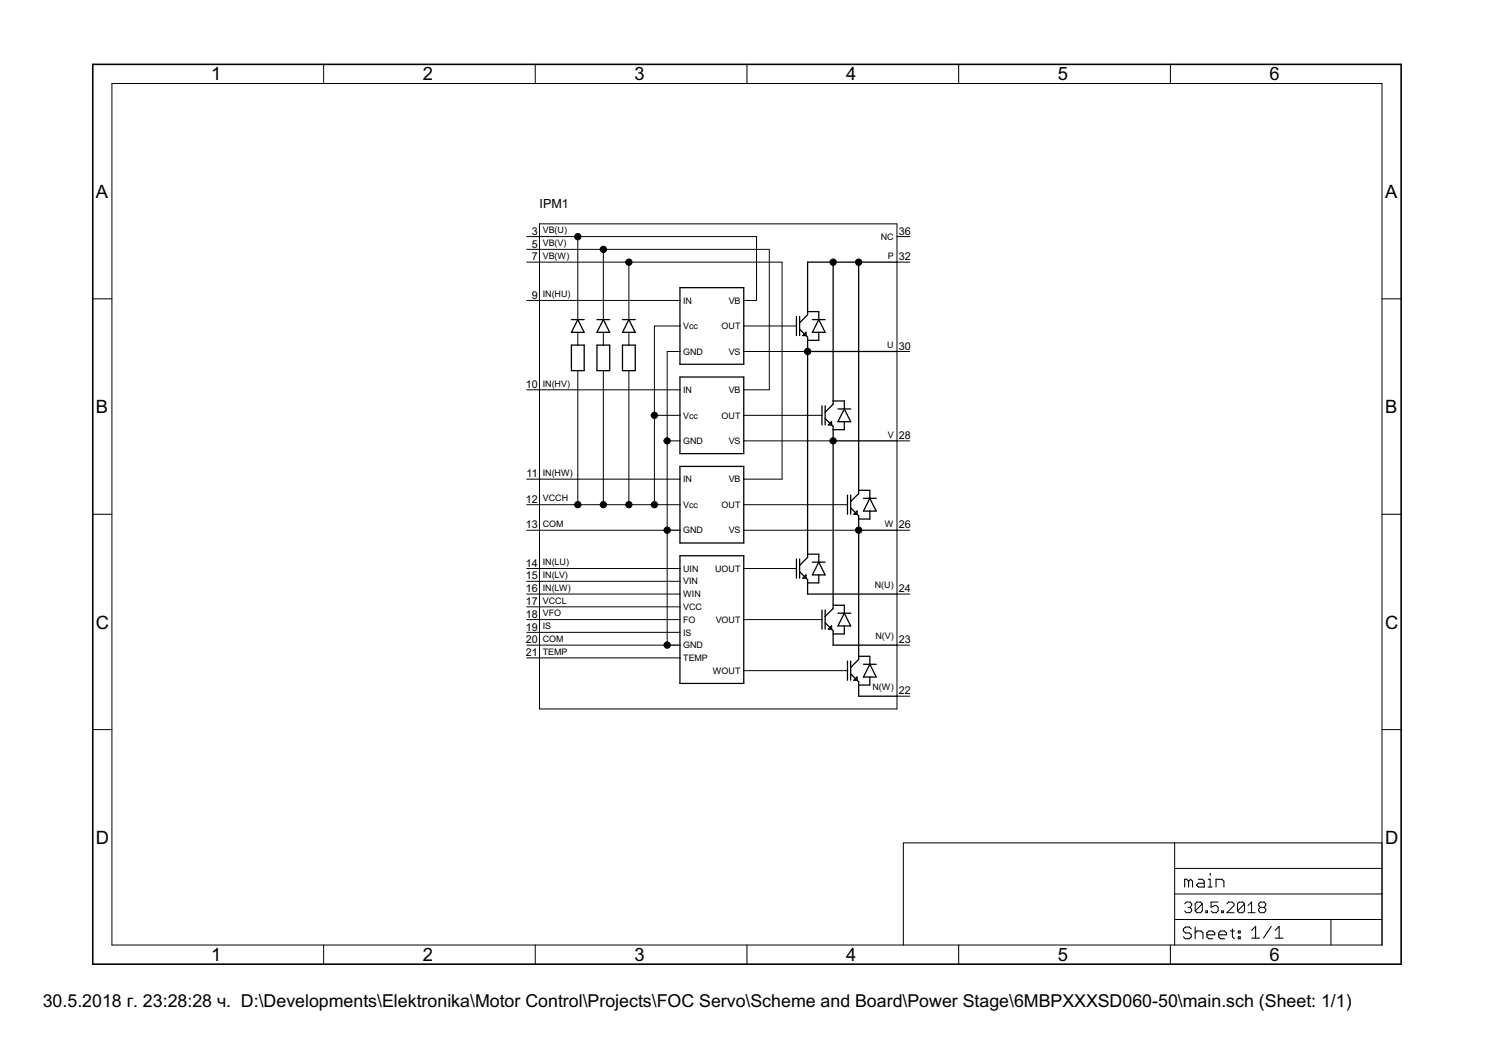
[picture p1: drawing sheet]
<svg xmlns="http://www.w3.org/2000/svg" width="297mm" height="210mm" viewBox="0 0 297 210" stroke-linecap="round" stroke-linejoin="round" font-family="sans-serif">
<g fill="#000" stroke="#000" stroke-width=".2">
<path d="M22.3 16.6v171.4zM64.4 12.8v3.8zM106.5 12.8v3.8zM148.6 12.8v3.8zM190.7 12.8v3.8zM232.9 12.8v3.8zM22.3 16.6h252.7zM18.5 59.5h3.8zM104.8 47.1h2.5zM104.8 49.6h2.5zM104.8 52.2h2.5zM104.8 59.8h2.5z"/>
<path d="M107.3 47.1h7.7zM107.3 49.6h12.7zM107.3 52.2h17.8zM107.3 59.8h28zM107.3 44.5h71.2zM115 47.1h35.5zM120 49.6v14zM120 49.6h33.1zM125.1 52.2v11.4zM125.1 52.2h30.5zM150.5 47.1v12.7zM148 59.8h2.5z"/>
<path d="M153.1 49.6v28zM155.6 52.2v43.1zM178.5 44.5v7.7zM178.5 52.2v66zM178.5 52.2h2.5zM178.5 47.1h2.5zM275 59.5h3.8zM104.8 77.6h2.5zM107.3 77.6h28zM115 66.1v2.6zM115 47.1v16.5zM120 66.1v2.6z"/>
<path d="M125.1 66.1v2.6zM130.2 64.9v17.7zM132.7 69.9v35.6zM130.2 64.9h5.1zM132.7 69.9h2.6zM148 77.6h5.1zM148 64.9h10.5zM148 69.9h12.7zM178.5 69.9h2.5zM104.8 95.3h2.5zM107.3 95.3h28zM130.2 82.6v17.8z"/>
<path d="M132.7 87.7h2.6zM130.2 82.6h5.1zM148 95.3h7.6zM148 82.6h15.5zM148 87.7h17.8zM178.5 87.7h2.5zM18.5 102.3h3.8zM104.8 100.4h2.5zM104.8 105.5h2.5zM104.8 113.1h2.5zM104.8 115.7h2.5zM104.8 118.2h2.5z"/>
<path d="M107.3 100.4h7.7zM107.3 113.1h28zM107.3 115.7h28zM107.3 118.2h28zM115 73.7v26.7zM115 100.4h5zM120 73.7v26.7zM120 100.4h5.1zM125.1 73.7v26.7zM125.1 100.4h5.1zM132.7 105.5v22.9zM107.3 105.5h25.4z"/>
<path d="M130.2 100.4h5.1zM148 113.1h10.5zM148 100.4h20.6zM148 105.5h22.8zM178.5 118.2v10.2zM178.5 118.2h2.5zM178.5 105.5h2.5zM275 102.3h3.8zM104.8 120.7h2.5zM104.8 123.3h2.5zM104.8 125.8h2.5zM104.8 128.4h2.5z"/>
<path d="M104.8 130.9h2.5zM107.3 120.7h28zM107.3 123.3h28zM107.3 125.8h28zM107.3 128.4h25.4zM107.3 130.9h28zM148 123.3h15.5zM148 133.4h20.6zM178.5 128.4v10.1zM178.5 138.5v2.6zM178.5 138.5h2.5zM178.5 128.4h2.5z"/>
<path d="M18.5 145.2h3.8zM107.3 44.5v96.6zM107.3 141.1h71.2zM275 145.2h3.8zM179.7 167.7h54zM233.7 167.7h41.3zM233.7 177.9h41.3zM233.7 172.8v5.1zM233.7 172.8h41.3zM233.7 167.7v5.1zM236 179.5l-.3 .3zM236 179.5h.7z"/>
<path d="M236.7 179.5l.4 .3zM237.1 179.8v.4zM238.1 179.5l-.3 .3zM238.1 179.5h.7zM238.8 179.5l.4 .3zM239.2 179.8v1.4zM240.9 179.5v1zM240.9 179.5h1.5zM244.5 179.5l-.4 .3zM244.5 179.5h.7zM245.2 179.5l.3 .3zM246.5 179.5l-.3 .3z"/>
<path d="M246.5 179.5h.8zM247.3 179.5l.3 .3zM247.6 179.8v1.4zM249 179.5v2.1zM250.8 179.5l-.4 .3zM250.8 179.5h.7zM251.5 179.5l.3 .3zM251.8 179.8v.4zM275 172.8v5.1zM275 167.7v5.1zM22.3 188h252.7zM64.4 188v3.8z"/>
<path d="M106.5 188v3.8zM148.6 188v3.8zM179.7 167.7v20.3zM190.7 188v3.8zM232.9 188v3.8zM233.7 182.9v5.1zM233.7 177.9v5zM235.7 181.2l.3 .4zM236.4 180.5h.3zM236.7 180.5l.4 .4zM236 181.6h.7zM237.1 180.2l-.4 .3z"/>
<path d="M237.1 180.9v.3zM237.1 181.2l-.4 .4zM237.8 179.8v1.4zM237.8 181.2l1.4-1.4zM237.8 181.2l.3 .4zM238.1 181.6h.7zM239.2 181.2l-.4 .4zM239.9 181.2v.4zM239.9 181.2h.3zM240.2 181.2v.4zM239.9 181.6h.3zM240.9 180.5l.7-.3z"/>
<path d="M240.9 181.2l.4 .4zM241.6 180.2h.4zM242 180.2l.4 .3zM241.3 181.6h.7zM242.4 180.5v.7zM242.4 181.2l-.4 .4zM243.1 181.2v.4zM243.1 181.2h.3zM243.4 181.2v.4zM243.1 181.6h.3zM244.1 181.6l1.4-1.4zM244.1 181.6h1.4z"/>
<path d="M245.5 179.8v.4zM246.2 179.8v1.4zM246.2 181.2l1.4-1.4zM246.2 181.2l.3 .4zM246.5 181.6h.8zM247.6 181.2l-.3 .4zM248.3 180.2l.7-.7zM248.3 181.6h1.4zM250.4 180.9v.3zM250.8 180.5l-.4 .4zM250.4 179.8v.4zM250.4 181.2l.4 .4z"/>
<path d="M250.4 180.2l.4 .3zM250.8 180.5h.7zM251.5 180.5l.3 .4zM250.8 181.6h.7zM251.8 180.2l-.3 .3zM251.8 180.9v.3zM251.8 181.2l-.3 .4zM264.8 182.9v5.1zM264.8 182.9h10.2zM233.7 182.9h31.1zM275 182.9v5.1zM275 177.9v5z"/>
<path d="M275 16.6v171.4z"/>
<path d="M114.6 46.6a.63 .63 0 0 1 .9 .2 .63 .63 0 0 1-.4 .9 .63 .63 0 0 1-.8-.6l.7-.1 .1 .1h-.8z" fill-rule="evenodd"/>
<path d="M119.7 49.1a.63 .63 0 0 1 .9 .3 .63 .63 0 0 1-.4 .9 .63 .63 0 0 1-.8-.7l.7-.1 .1 .2-.8-.1z" fill-rule="evenodd"/>
<path d="M124.7 51.7a.63 .63 0 0 1 1 .2 .63 .63 0 0 1-.5 .9 .63 .63 0 0 1-.7-.6l.7-.2v.2h-.7z" fill-rule="evenodd"/>
<path d="M165.4 51.7a.63 .63 0 0 1 .9 .2 .63 .63 0 0 1-.4 .9 .63 .63 0 0 1-.8-.6l.7-.2 .1 .2h-.8z" fill-rule="evenodd"/>
<path d="M170.4 51.7a.63 .63 0 0 1 1 .2 .63 .63 0 0 1-.4 .9 .63 .63 0 0 1-.8-.6l.7-.2v.2h-.7z" fill-rule="evenodd"/>
<path d="M160.3 69.4a.63 .63 0 0 1 .9 .3 .63 .63 0 0 1-.4 .9 .63 .63 0 0 1-.8-.7l.7-.1 .1 .2-.8-.1z" fill-rule="evenodd"/>
<path d="M129.8 82.1a.63 .63 0 0 1 1 .3 .63 .63 0 0 1-.5 .9 .63 .63 0 0 1-.7-.7l.6-.1 .1 .2-.7-.1z" fill-rule="evenodd"/>
<path d="M132.4 87.2a.63 .63 0 0 1 .9 .3 .63 .63 0 0 1-.4 .9 .63 .63 0 0 1-.8-.7l.7-.1 .1 .2-.8-.1z" fill-rule="evenodd"/>
<path d="M165.4 87.2a.63 .63 0 0 1 .9 .2 .63 .63 0 0 1-.4 .9 .63 .63 0 0 1-.8-.6l.7-.1 .1 .2-.8-.1z" fill-rule="evenodd"/>
<path d="M114.6 99.9a.63 .63 0 0 1 .9 .3 .63 .63 0 0 1-.4 .8 .63 .63 0 0 1-.8-.6l.7-.1 .1 .2-.8-.1z" fill-rule="evenodd"/>
<path d="M119.7 99.9a.63 .63 0 0 1 .9 .3 .63 .63 0 0 1-.4 .8 .63 .63 0 0 1-.8-.6l.7-.1 .1 .2-.8-.1z" fill-rule="evenodd"/>
<path d="M124.7 99.9a.63 .63 0 0 1 1 .3 .63 .63 0 0 1-.4 .8 .63 .63 0 0 1-.8-.6l.7-.1v.2l-.7-.1z" fill-rule="evenodd"/>
<path d="M129.8 99.9a.63 .63 0 0 1 1 .3 .63 .63 0 0 1-.5 .8 .63 .63 0 0 1-.7-.6l.6-.1 .1 .2-.7-.1z" fill-rule="evenodd"/>
<path d="M132.4 105a.63 .63 0 0 1 .9 .2 .63 .63 0 0 1-.4 .9 .63 .63 0 0 1-.8-.6l.7-.1 .1 .1h-.8z" fill-rule="evenodd"/>
<path d="M170.4 105a.64 .64 0 0 1 1 .2 .64 .64 0 0 1-.4 .9 .64 .64 0 0 1-.8-.6l.7-.1v.2l-.7-.1z" fill-rule="evenodd"/>
<path d="M132.4 127.8a.63 .63 0 0 1 .9 .3 .63 .63 0 0 1-.4 .9 .63 .63 0 0 1-.8-.6l.7-.2 .1 .2h-.8z" fill-rule="evenodd"/>
</g>
<g fill="#000" stroke="#000" stroke-width=".21">
<path d="M235.7 174.9v1.6zM235.7 174.9h.4zM236.1 174.9l.4 .4zM236.5 175.3v1.2zM236.5 175.3l.4-.4zM236.9 174.9l.4 .4zM237.3 175.3v1.2zM238 176.1l.4-.4zM238.4 174.9h.8zM238 176.1l.4 .4zM238.4 175.7h1.2zM239.2 174.9l.4 .4z"/>
<path d="M239.6 175.3v1.2zM238.4 176.5h1.2zM240.4 174.9h.4zM240.4 176.5h.8zM240.8 174.9v1.6zM240.8 173.8v.4zM241.9 174.9v1.6zM241.9 174.9h1.2zM243.1 174.9l.4 .4zM243.5 175.3v1.2zM235.4 184.8v.4zM235.4 185.2l.4 .4z"/>
<path d="M235.4 184.8l.4-.4zM235.8 185.6h.8zM235.4 186.4l.4 .4zM235.8 184.4h.8zM236.6 185.6l.4 .4zM235.8 186.8h.8zM236.6 184.4l.4 .4zM237 186v.4zM237 186.4l-.4 .4zM237.8 184.4v2.4zM237.8 185.6l.4-.4zM238.2 185.2h.8z"/>
<path d="M239 185.2l.3 .4zM239.3 185.6v1.2zM240.1 185.6v.8zM240.1 185.6l.4-.4zM240.1 186.4l.4 .4zM240.5 185.2h.8zM240.5 186.8h.8zM241.3 185.2l.4 .4zM241.7 185.6v.4zM240.1 186h1.6zM242.5 185.6v.8zM242.5 185.6l.3-.4z"/>
<path d="M242.5 186.4l.3 .4zM242.8 185.2h.8zM242.8 186.8h.8zM243.6 185.2l.4 .4zM244 185.6v.4zM242.5 186h1.5zM244.8 185.2h.8zM245.2 184.8v1.6zM245.2 186.4l.4 .4zM246.4 185.2h.3zM246.4 185.2v.4zM246.4 186.4h.3z"/>
<path d="M246.4 186.4v.4zM246.7 185.2v.4zM246.4 185.6h.3zM246.7 186.4v.4zM246.4 186.8h.3zM249 185.1l.8-.8zM249 186.6h1.6zM249.8 184.3v2.3zM252.9 184.3l-1.5 2.3zM253.7 185.1l.8-.8zM253.7 186.6h1.6zM254.5 184.3v2.3z"/>
</g>
<path d="M18.5 12.8v179zM18.5 12.8h260.3zM18.5 191.8h260.3zM278.8 12.8v179z" fill="#000" stroke="#000" stroke-width=".32"/>
<g fill="#000" stroke="#000" stroke-width=".25">
<path d="M135.3 57.2h12.7zM135.3 57.2v2.6zM148 57.2v7.7zM160.7 52.2v9.8zM160.7 52.2h5.1zM165.8 52.2v27.6zM170.8 52.2v45.4zM165.8 52.2h12.7zM113.7 68.7h1.3zM113.7 68.7v5zM113.7 66.1h1.3zM113.7 63.6h1.3z"/>
<path d="M115 68.7h1.2zM113.7 73.7h1.3zM115 66.1h1.2zM115 63.6l-1.3 2.5zM115 63.6h1.2zM116.2 68.7v5zM115 73.7h1.2zM115 63.6l1.2 2.5zM118.8 68.7h1.2zM118.8 68.7v5zM118.8 66.1h1.2zM118.8 63.6h1.2z"/>
<path d="M118.8 73.7h1.2zM120 68.7h1.3zM120 66.1h1.3zM120 63.6l-1.2 2.5zM120 63.6h1.3zM121.3 68.7v5zM120 63.6l1.3 2.5zM120 73.7h1.3zM123.8 68.7h1.3zM123.8 68.7v5zM123.8 66.1h1.3zM123.8 63.6h1.3z"/>
<path d="M123.8 73.7h1.3zM125.1 68.7h1.3zM125.1 66.1h1.3zM125.1 63.6l-1.3 2.5zM125.1 63.6h1.3zM126.4 68.7v5zM125.1 63.6l1.3 2.5zM125.1 73.7h1.3zM135.3 69.9v2.6zM135.3 64.9v5zM135.3 59.8v5.1zM135.3 75h12.7z"/>
<path d="M135.3 75v2.6zM148 64.9v5zM148 69.9v2.6zM135.3 72.5h12.7zM148 75v2.6zM148 77.6v5zM158.5 64.9v1.9zM158.5 62.9v2zM159.1 62.9v1.3zM159.1 64.2v2.6zM159.7 66.8h.7zM159.1 65.5l1.3 1.3z"/>
<path d="M160.4 66.1v.7zM160.4 66.1l-.7 .7zM160.7 62v.6zM160.7 62.6l-1.6 1.6zM160.7 67.1v.6zM160.4 66.8l.3 .3zM160.7 62h2.2zM160.7 67.7h2.2zM160.7 67.7v2.2zM160.7 69.9v40.4zM161.6 66.1h1.3zM161.6 63.6h1.3z"/>
<path d="M162.9 66.1h1.3zM162.9 63.6l-1.3 2.5zM162.9 63.6h1.3zM162.9 66.1v1.6zM162.9 62v1.6zM162.9 63.6l1.3 2.5zM165.8 79.8v.6zM165.8 79.8h2.2zM160.7 69.9h17.8zM135.3 87.7v2.6zM135.3 82.6v5.1zM135.3 77.6v5z"/>
<path d="M135.3 92.8h12.7zM135.3 92.8v2.5zM148 82.6v5.1zM148 87.7v2.6zM135.3 90.3h12.7zM148 92.8v2.5zM148 95.3v5.1zM163.5 82.6v1.9zM163.5 80.7v1.9zM164.2 80.7v1.3zM164.2 82v2.5zM164.8 84.5h.6z"/>
<path d="M164.2 83.3l1.2 1.2zM165.4 83.9v.6zM165.4 83.9l-.6 .6zM165.8 80.4l-1.6 1.6zM165.8 84.9v.6zM165.4 84.5l.4 .4zM165.8 85.5h2.2zM165.8 85.5v2.2zM165.8 87.7v32.7zM166.7 83.9h1.3zM166.7 81.4h1.3zM168 83.9h1.2z"/>
<path d="M168 81.4l-1.3 2.5zM168 81.4h1.2zM168 83.9v1.6zM168 79.8v1.6zM168 81.4l1.2 2.5zM169.2 98.5v1.3zM169.2 99.8v2.5zM170.8 97.6v.6zM170.8 98.2l-1.6 1.6zM170.8 97.6h2.3zM171.8 99.1h1.3zM173.1 99.1l-1.3 2.6z"/>
<path d="M173.1 99.1h1.2zM173.1 97.6v1.5zM165.8 87.7h12.7zM135.3 105.5v2.5zM135.3 100.4v5.1zM135.3 95.3v5.1zM132.7 105.5h2.6zM135.3 110.6h12.7zM135.3 115.7v2.5zM135.3 113.1v2.6zM135.3 110.6v2.5zM135.3 118.2v2.5z"/>
<path d="M148 100.4v5.1zM148 105.5v2.5zM135.3 108h12.7zM148 110.6v12.7zM158.5 113.1v1.9zM158.5 111.2v1.9zM159.1 111.2v1.3zM159.1 112.5v2.5zM159.7 115h.7zM159.1 113.7l1.3 1.3zM160.4 114.4v.6zM160.4 114.4l-.7 .6z"/>
<path d="M160.7 110.3v.6zM160.7 110.9l-1.6 1.6zM160.7 115.3v.7zM160.4 115l.3 .3zM160.7 110.3h2.2zM160.7 116h2.2zM160.7 116v2.2zM161.6 114.4h1.3zM161.6 111.8h1.3zM162.9 114.4h1.3zM162.9 111.8l-1.3 2.6zM162.9 111.8h1.3z"/>
<path d="M162.9 114.4v1.6zM162.9 110.3v1.5zM162.9 111.8l1.3 2.6zM168.6 100.4v1.9zM168.6 98.5v1.9zM169.9 102.3h.6zM169.2 101l1.3 1.3zM170.5 101.7v.6zM170.5 101.7l-.6 .6zM170.8 102.6v.7zM170.5 102.3l.3 .3zM170.8 103.3h2.3z"/>
<path d="M170.8 103.3v2.2zM170.8 105.5v25.1zM171.8 101.7h1.3zM173.1 101.7h1.2zM173.1 101.7v1.6zM173.1 99.1l1.2 2.6zM170.8 105.5h7.7zM160.7 118.2h17.8zM132.7 128.4h2.6zM135.3 128.4v2.5zM135.3 125.8v2.6zM135.3 123.3v2.5z"/>
<path d="M135.3 120.7v2.6zM135.3 130.9v5.1zM148 123.3v10.1zM148 133.4v2.6zM135.3 136h12.7zM163.5 123.3v1.9zM163.5 121.4v1.9zM164.2 121.4v1.2zM164.2 122.6v2.6zM164.8 125.2h.6zM164.2 123.9l1.2 1.3zM165.4 124.5v.7z"/>
<path d="M165.4 124.5l-.6 .7zM165.8 120.4v.7zM165.8 121.1l-1.6 1.5zM165.8 125.5v.6zM165.4 125.2l.4 .3zM165.8 120.4h2.2zM165.8 126.1h2.2zM165.8 126.1v2.3zM166.7 124.5h1.3zM166.7 122h1.3zM168 124.5h1.2zM168 122l-1.3 2.5z"/>
<path d="M168 122h1.2zM168 124.5v1.6zM168 120.4v1.6zM168.6 133.4v1.9zM168.6 131.5v1.9zM168 122l1.2 2.5zM169.2 131.5v1.3zM169.2 132.8v2.5zM169.9 135.3h.6zM169.2 134.1l1.3 1.2zM170.5 134.7v.6zM170.5 134.7l-.6 .6z"/>
<path d="M170.8 130.6v.6zM170.8 131.2l-1.6 1.6zM170.8 135.7v.6zM170.5 135.3l.3 .4zM170.8 130.6h2.3zM170.8 136.3h2.3zM170.8 136.3v2.2zM171.8 134.7h1.3zM171.8 132.2h1.3zM173.1 134.7h1.2zM173.1 132.2l-1.3 2.5zM173.1 132.2h1.2z"/>
<path d="M173.1 134.7v1.6zM173.1 130.6v1.6zM173.1 132.2l1.2 2.5zM165.8 128.4h12.7zM170.8 138.5h7.7z"/>
</g>
<g font-size="4.1">
<text x="42" y="16">1</text>
<text x="84.1" y="16">2</text>
<text x="126.3" y="16">3</text>
<text x="168.4" y="16">4</text>
<text x="210.5" y="16">5</text>
<text x="252.6" y="16">6</text>
<text x="19.1" y="39.3">A</text>
<text x="275.6" y="39.3">A</text>
<text x="19.1" y="82.2">B</text>
<text x="275.6" y="82.2">B</text>
<text x="19.1" y="125">C</text>
<text x="275.6" y="125">C</text>
<text x="19.1" y="167.9">D</text>
<text x="275.6" y="167.9">D</text>
<text x="42" y="191.2">1</text>
<text x="84.1" y="191.2">2</text>
<text x="126.3" y="191.2">3</text>
<text x="168.4" y="191.2">4</text>
<text x="210.5" y="191.2">5</text>
<text x="252.6" y="191.2">6</text>
</g>
<text font-size="4" x="8.5" y="200.4">30.5.2018 г. 23:28:28 ч. D:\Developments\Elektronika\Motor Control\Projects\FOC Servo\Scheme and Board\Power Stage\6MBPXXXSD060-50\main.sch (Sheet: 1/1)</text>
<text font-size="2.8" x="107.3" y="41.4">IPM1</text>
<g font-size="2.4">
<text x="105.8" y="46.7">3</text>
<text x="178.8" y="46.7">36</text>
<text x="105.8" y="49.3">5</text>
<text x="105.8" y="51.8">7</text>
<text x="178.8" y="51.8">32</text>
<text x="105.8" y="59.4">9</text>
<text x="178.8" y="69.6">30</text>
<text x="104.6" y="77.2">10</text>
<text x="178.8" y="87.4">28</text>
<text x="104.8" y="95">11</text>
<text x="104.6" y="100.1">12</text>
<text x="104.6" y="105.1">13</text>
<text x="178.8" y="105.1">26</text>
<text x="104.6" y="112.8">14</text>
<text x="104.6" y="115.3">15</text>
<text x="104.6" y="117.8">16</text>
<text x="178.8" y="117.8">24</text>
<text x="104.6" y="120.4">17</text>
<text x="104.6" y="122.9">18</text>
<text x="104.6" y="125.5">19</text>
<text x="104.6" y="128">20</text>
<text x="104.6" y="130.5">21</text>
<text x="178.8" y="128">23</text>
<text x="178.8" y="138.1">22</text>
</g>
<g font-size="2">
<text x="108" y="46.4">VB(U)</text>
<text x="175.2" y="47.7">NC</text>
<text x="108" y="49">VB(V)</text>
<text x="108" y="51.5">VB(W)</text>
<text x="176.6" y="51.5">P</text>
<text x="108" y="59.1">IN(HU)</text>
<text x="135.9" y="60.4">IN</text>
<text x="135.9" y="65.5">Vcc</text>
<text x="143.6" y="65.5">OUT</text>
<text x="145" y="60.4">VB</text>
<text x="135.9" y="70.6">GND</text>
<text x="145" y="70.6">VS</text>
<text x="176.5" y="69.3">U</text>
<text x="108" y="76.9">IN(HV)</text>
<text x="135.9" y="78.2">IN</text>
<text x="135.9" y="83.3">Vcc</text>
<text x="143.6" y="83.3">OUT</text>
<text x="145" y="78.2">VB</text>
<text x="135.9" y="88.4">GND</text>
<text x="145" y="88.4">VS</text>
<text x="176.6" y="87.1">V</text>
<text x="108" y="94.7">IN(HW)</text>
<text x="135.9" y="96">IN</text>
<text x="145" y="96">VB</text>
<text x="108" y="99.8">VCCH</text>
<text x="135.9" y="101">Vcc</text>
<text x="143.6" y="101">OUT</text>
<text x="108" y="104.9">COM</text>
<text x="135.9" y="106.1">GND</text>
<text x="145" y="106.1">VS</text>
<text x="176.1" y="104.9">W</text>
<text x="108" y="112.5">IN(LU)</text>
<text x="135.9" y="113.7">UIN</text>
<text x="142.3" y="113.7">UOUT</text>
<text x="108" y="115">IN(LV)</text>
<text x="108" y="117.6">IN(LW)</text>
<text x="135.9" y="116.3">VIN</text>
<text x="135.9" y="118.8">WIN</text>
<text x="174.1" y="116.9">N(U)</text>
<text x="108" y="120.1">VCCL</text>
<text x="108" y="122.6">VFO</text>
<text x="108" y="125.2">IS</text>
<text x="135.9" y="121.4">VCC</text>
<text x="135.9" y="123.9">FO</text>
<text x="142.4" y="123.9">VOUT</text>
<text x="108" y="127.7">COM</text>
<text x="108" y="130.3">TEMP</text>
<text x="135.9" y="126.4">IS</text>
<text x="135.9" y="129">GND</text>
<text x="135.9" y="131.5">TEMP</text>
<text x="174.2" y="127.1">N(V)</text>
<text x="141.8" y="134.1">WOUT</text>
<text x="173.6" y="137.2">N(W)</text>
</g>
</svg>
